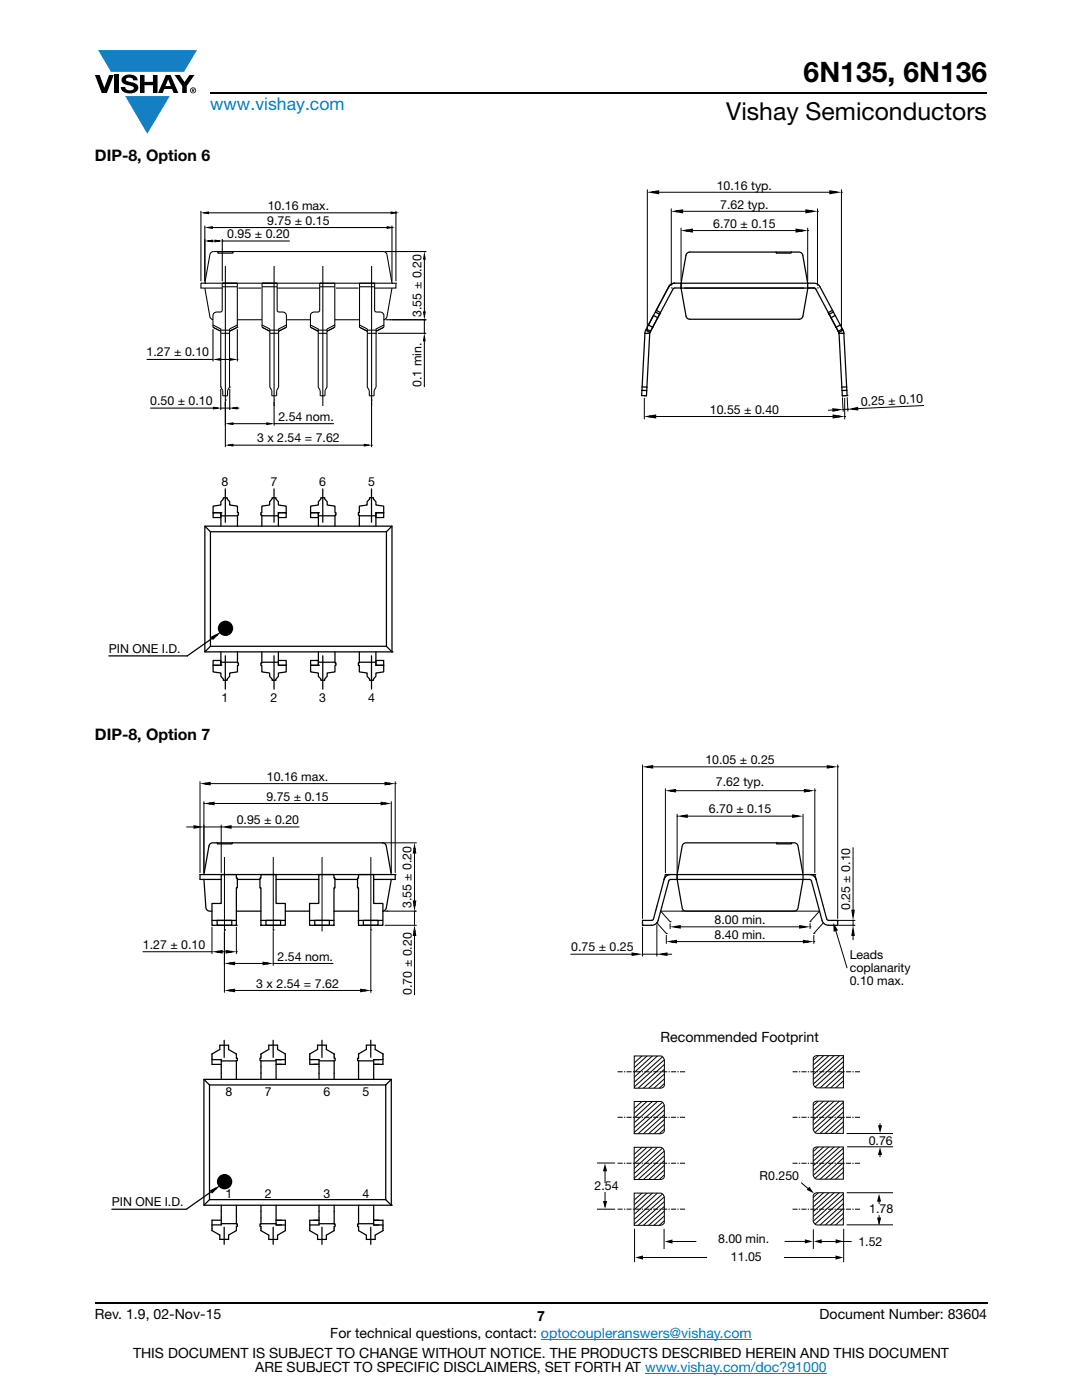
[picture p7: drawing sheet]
<svg xmlns="http://www.w3.org/2000/svg" width="216mm" height="279mm" viewBox="0 0 216 279" stroke-linecap="round" stroke-linejoin="round" font-family="sans-serif">
<g fill="#147fc3">
<path d="M19.6 10h19.7l-2.6 4.3h-1.1h-13.5z"/>
<path d="M25 19.2h8.9l-4.5 7.5z"/>
</g>
<g fill="#000">
<path d="M18.9 15h1l.9 2.5 1-2.5h.9l-1.4 3.6h-1zM22.9 15h.9v3.6h-.9zM24.6 15.3a2.1 2.1 0 0 1 2.8 .3l.1 .4h-.9a.79 .79 0 0 0-.7-.5 .79 .79 0 0 0-.8 .4l.3 .3 1 .2a1.08 1.08 0 0 1 1.2 1 1.08 1.08 0 0 1-1.1 1.2 1.73 1.73 0 0 1-2.4-1.2h.9a.96 .96 0 0 0 .8 .6 .96 .96 0 0 0 .9-.4 1.31 1.31 0 0 0-1.2-.6 1.03 1.03 0 0 1-1.1-.6 1.03 1.03 0 0 1 .2-1.1zM27.9 15h.9v1.3h1.7v-1.3h.9v3.6h-.9v-1.6h-1.7v1.6h-.9zM34.8 15h1.1l.9 1.4 1-1.4h1l-1.5 2.2v1.4h-.9v-1.4z"/>
<path d="M33.6 15.9l.5 1.3h-1.1zM33.1 15l-1.6 3.6h1l.3-.8h1.5l.3 .8h1l-1.6-3.6z"/>
<path d="M38.4 17.8h.2v.2h-.2zM38.3 17.7v.7h.1v-.3l.4 .3-.2-.3 .2-.2-.1-.2z"/>
<path d="M38.1 18a.46 .46 0 0 1 .9 0 .46 .46 0 0 1-.9 0zM37.9 18a.6 .6 0 0 0 1.2 0 .6 .6 0 0 0-1.2 0z"/>
</g>
<path d="M42 18.6h155M18.9 260h178.1" fill="none" stroke="#000" stroke-width=".36"/>
<path d="M107.9 267.3h42.1M128.7 274h36.3" fill="none" stroke="#007ec4" stroke-width=".2"/>
<path d="M21.6 35.8h162.8v104.7h-162.8z" fill="#fff"/>
<g fill="#000">
<path d="M40.6 42.5l1-.2v.3zM41.4 45.4l1-.1v.3zM41.4 48.1l1-.2v.4zM42.9 47.9l1 .2-1 .2zM77.3 45.3l.9 .1-.9 .2zM78 42.3l1 .2-1 .1zM84.7 50.7l.1 1h-.3zM43 71.7l1-.1v.3zM45.9 71.6l1 .1-1 .2zM84.7 67.1l.1 .9h-.3zM84.5 62.3h.3l-.1 .9zM42.6 81.3l1 .1-1 .2z"/>
<path d="M45.5 84.6l1-.2v.3zM45.5 88.8l1-.1v.3zM46.4 81.4l.9-.1v.3zM53.2 84.4l1 .2-1 .1zM72.7 88.7l.9 .1-.9 .2zM42.3 127.2l1-.5-.8 .8z"/>
<circle cx="45" cy="125.4" r="1.53"/>
</g>
<path d="M130.1 38.4l1.3-.2v.4zM165.7 38.2l1.2 .2-1.2 .2zM134.9 42.2l1.2-.2v.4zM136.8 46l1.3-.2v.4zM158.9 45.8l1.3 .2-1.3 .2zM160.9 42l1.2 .2-1.2 .2zM129.5 83.1l1.3-.2v.4zM166.3 81.7l.9 .1-.9 .2zM166.3 82.9l1.3 .2-1.3 .2zM170.1 81.6l1-.2v.3zM42.3 127.2l1-.5-.8 .8z" fill="none" stroke="#000" stroke-width=".35"/>
<g fill="none" stroke="#000" stroke-width=".25">
<path d="M43.5 50.3v.2h2.9l.1-.2M133.4 57.2l-2.5 4.8M133.4 57.2l-4.6 8.7 .9 .4M134.3 56.6l-.5 .2-.4 .4M135.9 56.5v1h-1.3l-.3 .2-4.6 8.6M135.9 56.5v1M135.9 57.5h25.3M135.9 56.5l1-5.6a.77 .77 0 0 1 .7-.6h21.8a.77 .77 0 0 1 .8 .6l1 5.6M135.9 57.5l1 5.6a.77 .77 0 0 0 .7 .6h21.9a.77 .77 0 0 0 .7-.6l1-5.6M135.9 57.5h.1M154.8 50.3l.1 .2h2.9l.1-.2M161.1 57.5h.1"/>
<path d="M161.2 56.5h-26.6a1.34 1.34 0 0 0-1.2 .7M161.2 56.5v1M161.2 56.5a2.33 2.33 0 0 1 2.2 .4l2.7 5M161.2 57.5h1.2l.4 .2-.4-.2zM162.8 57.7l4 7.6M128.1 77.2l1 .1M128.7 66.5l-.7 12.4 1 .1v-1.1h-.9M128.8 65.9l-.1 .6M129 65.7l.8 .4M129.4 64.8h.1M129.4 64.9l.8 .4M129.6 66.5l-.6 11.4"/>
<path d="M129.7 66.3l-.1 .2h-.9M130.4 62.9l-1 1.9M130.8 62.3l.8 .4M130.9 61.9l.9 .5M131.6 62.7l-.4 .7-.8-.4M131.8 62.4l-.2 .3M165.5 62.7l.3 .7 .9-.4M166.1 61.9l.6 1.1M166.1 61.9l-.8 .5 .2 .3M166.3 62.3l-.8 .4M166.7 63l1.4 2.7M166.8 65.3l.5 .8"/>
<path d="M167.3 66.1l.1 .2M167.4 66.3v.2M167.4 66.3v.2h1M167.4 66.5l.6 10.8M167.7 64.8h.1M167.7 64.9l-.9 .4M168.1 65.7l.1 .2-.8 .4M168.1 65.7l-.8 .4M168.2 65.9l.2 .6M168.4 66.5l.5 10.7M168.9 77.2l-.9 .1M168.9 77.2l.1 1.7-.9 .1-.1-1.7"/>
<path d="M169 77.9h-1M40.9 105l1.1 1.1M40.9 105h37.3v25.1h-37.3zM42 106.1h35.1M42 106.1v22.9M42.5 102.3h1.6v1h-1.6zM44.1 102.3h.1M44.1 102.9h3.3M44.1 105v-2.7h-1.6v-1.3l1.6-.2v-.7l.5-.5v-.3h.7v.3l.5 .5v.7l1.6 .2v1.3h.2v.5h-.2v2.2M52.2 102.9h3.4M55.6 102.3h.1M55.6 102.3h1.5v1h-1.5z"/>
<path d="M55.6 105v-2.7h1.5v-1.3l-1.5-.2v-.7l-.5-.5v-.3h-.8v.3l-.5 .5v.7l-1.6 .2v1.3h-.1v.5h.1v2.2M62 102.3h1.5v1h-1.5zM63.5 105v-2.7h-1.5v-1.3l1.5-.2v-.7l.5-.5v-.3h.8v.3l.5 .5v.7l1.5 .2v1.3h.2v.5h-.2v2.2M63.5 102.3h.1M63.5 102.9h3.3M71.7 102.9h3.3M75 102.3h1.6v1h-1.6zM75 102.3h.1M75 105v-2.7h1.6v-1.3l-1.6-.2v-.7l-.5-.5v-.3h-.8v.3l-.4 .5v.7l-1.6 .2v1.3h-.2v.5h.2v2.2M77.1 106.1v22.9M78.2 105l-1.1 1.1M42 129h35.1"/>
<path d="M42 129l-1.1 1.1M42.5 131.8h1.6v1h-1.6zM43.3 126.7l-5.9 4.2h-15.7M44.1 132.8h.1M44.1 132.2h3.3M44.1 130.1v2.7h-1.6v1.3l1.6 .2v.7l.5 .5v.3h.7v-.3l.5-.5v-.7l1.6-.2v-1.3h.2v-.5h-.2v-2.2M52.2 132.2h3.4M55.6 132.8h.1M55.6 131.8h1.5v1h-1.5zM55.6 130.1v2.7h1.5v1.3l-1.5 .2v.7l-.5 .5v.3h-.8v-.3l-.5-.5v-.7l-1.6-.2v-1.3h-.1v-.5h.1v-2.2M62 131.8h1.5v1h-1.5zM63.5 130.1v2.7h-1.5v1.3l1.5 .2v.7l.5 .5v.3h.8v-.3l.5-.5v-.7l1.5-.2v-1.3h.2v-.5h-.2v-2.2"/>
<path d="M63.5 132.8h.1M63.5 132.2h3.3M71.7 132.2h3.3M75 131.8h1.6v1h-1.6zM75 130.1v2.7h1.6v1.3l-1.6 .2v.7l-.5 .5v.3h-.8v-.3l-.4-.5v-.7l-1.6-.2v-1.3h-.2v-.5h.2v-2.2M75 132.8h.1M77.1 129l1.1 1.1M78.2 130.1h.1"/>
</g>
<path d="M45 97.6v6.6M54.7 97.6v6.6M64.4 97.6v6.6M74.1 97.6v6.6M45 137.5v-6.6M54.7 137.5v-6.6M64.4 137.5v-6.6M74.1 137.5v-6.6" fill="none" stroke="#000" stroke-width=".25" stroke-dasharray="13.3 2.7 2.7 2.7"/>
<g fill="none" stroke="#000" stroke-width=".21">
<path d="M40.1 56.5h.1M40.1 56.5v1h.8M40.1 42.1v14M40.6 42.5l1-.2v.3zM40.9 56.5h.1M40.9 45v11.1M41 42.5h37M41.4 45.4l1-.1v.3zM41.4 48.1l1-.2v.4zM41.8 45.4h35.5M41.8 48.1h1.6M42.9 47.9l1 .2-1 .2z"/>
<path d="M44.3 57.2v4.7l-.1 .3-.9 .1a.74 .74 0 0 0-.8 .7v1.9l1.5 .8v.2M44.3 57.2h3.1M44.3 56.5v.7M44.3 57.5h-3.4l1 5.7 .2 .4 .4 .2M44.4 56.5h3M44.4 47.7v8.4M44.4 48.1h13.4M44.4 56.5h.1M44.4 48.1h.1M45 53.1v36.1M47.4 57.2v7.7l-1.6 .8v.8M47.4 56.5v.7"/>
<path d="M47.6 57.5h4.5M52.3 57.2v7.7l1.5 .8v.8M52.3 57.2h3M54.7 53.1v31.8M55.3 57.5h8.5M55.3 56.5h-3v.7M55.3 56.5v.7M55.3 57.2v4.7l.2 .3 .9 .1a.74 .74 0 0 1 .8 .7v1.9l-1.6 .8v.2M63.8 57.2h3M63.8 57.2v4.7l-.2 .3-.9 .1a.74 .74 0 0 0-.8 .7v1.9l1.6 .8v.2M64.4 53.1v27.9M66.8 56.5v.7"/>
<path d="M66.8 57.2v7.7l-1.6 .8v.8M66.8 56.5h-3v.7M67 57.5h4.5M71.7 57.2v7.7l1.6 .8v.8M71.7 57.2h3.1M71.7 57.2v-.7h3l.1 .7M74.1 53.1v36.1M74.7 57.5h3.5l-1 5.7-.2 .4-.4 .2M74.8 57.2v4.7l.1 .3 .9 .1a.74 .74 0 0 1 .8 .7v1.9l-1.6 .8v.2M76.5 50.2h-33.9a.77 .77 0 0 0-.7 .6l-1 5.7M76.5 50.2a.77 .77 0 0 1 .7 .6l1 5.7M76.5 50.2h.1"/>
<path d="M76.8 50.2h8.3M77.3 45.3l.9 .1-.9 .2zM78 42.3l1 .2-1 .1zM78.2 56.5h.1M78.2 45.4h.1M78.2 45v11.1M79 56.5h-38.9M79 56.5v1h-.8M79 56.5h.1M79 42.5h.1M79 42.1v14M84.7 50.7l.1 1h-.3z"/>
<path d="M84.7 51.2v11.7M29.3 71.7h13.2M42.5 64.9v.4M42.5 65.3l1.5 .8M42.5 65.7v6.4M42.5 65.3h.1M43 71.7l1-.1v.3zM43.5 71.7h2.9M44 66.5h1.8M44 65.9h1.8M44 65.9v11.4M44.1 77.3h.1"/>
<path d="M44.1 77.6v4.2M45 79.8h.1M45.8 66.5v10.8l-.4 .6v1.1h-1v-1.1l-.4-.6M45.8 77.2h.1M45.8 77.6v4.2M45.9 71.6l1 .1-1 .2zM47.4 65.3l-1.6 .8M47.4 64.9v.4M47.4 65.7v6.4M47.4 65.3h.1M47.4 71.7h.1M47.4 63.8h4.9"/>
<path d="M52.3 64.9v.4l1.5 .8M53.8 66.5h1.8M53.8 65.9h1.8M54.7 79.8h.1M55.6 65.9v11.4l-.4 .6v1.1h-1v-1.1l-.4-.6v-10.8M57.1 63.8h4.9M57.2 64.9v.4l-1.6 .8M61.9 64.9v.4l1.6 .8M63.5 65.9v11.4l.4 .6v1.1h1v-1.1l.3-.6v-10.8M63.5 66.5h1.7M63.5 65.9h1.7M66.8 64.9v.4l-1.6 .8"/>
<path d="M66.8 63.8h4.9M71.7 64.9v.4l1.6 .8M73.3 66.5h1.7M73.3 65.9h1.7M74.1 79.8h.1M75 65.9v11.4l-.4 .6v1.1h-.9v-1.1l-.4-.6v-10.8M75 66.5h.1M75.4 66.5h9.7M76.6 63.8h.1M76.6 64.9v.4l-1.6 .8M77 63.8h8.1M77.8 63.8h.1"/>
<path d="M84.5 62.3h.3l-.1 .9zM84.7 67.1l.1 .9h-.3zM84.7 66.5h.1M84.7 63.8v2.7M84.7 67.5v9.7M84.7 63.8h.1M30 81.4h13.1M42.6 81.3l1 .1-1 .2zM44.1 81.4h1.7M45.5 84.6l1-.2v.3zM45.5 88.8l1-.1v.3zM45.8 81.4h.1"/>
<path d="M45.9 88.8h27.3M45.9 84.6h7.8M46.4 81.4l.9-.1v.3zM46.8 81.4h1M53.2 84.4l1 .2-1 .1zM54.7 84.6h.1M54.7 84.6h11.9M72.7 88.7l.9 .1-.9 .2zM74.1 88.8h.1"/>
</g>
<g fill="none" stroke="#000" stroke-width=".2">
<path d="M129.2 37.9v28.1M130.4 38.4h36.3M167.9 38.4h.1M167.9 37.9v28.1M133.9 57.5h.1M133.9 41.7v15.3M135.2 42.2h26.7M135.9 56.5h.1M135.9 45.5v10.5M137.1 46h22.8M161.2 56.5h.1M161.2 46h.1"/>
<path d="M161.2 45.5v10.5M163.1 57.5h.1M163.1 42.2h.1M163.1 41.7v15.3M128.6 79h.1M128.6 79.5v4.1M129.2 66.5h.1M167.9 66.5h.1M168.1 79h.1M168.1 79.4l.1 2.7M168.5 79h.1M168.5 79.5v4.1"/>
<path d="M169 78.9h.1M169 79.3l.2 2.7M129.8 83.1h37.5M166.3 81.8l-1 .1M168.5 83.1h.1M169.2 81.7h.1M169.2 81.7h-1M184.3 80.9l-13.3 .7"/>
</g>
<path d="M22.2 150.4h159.5v101.8h-159.5z" fill="#fff"/>
<g fill="none" stroke="#000" stroke-width=".25">
<path d="M40.7 175.5l.4 5.6a.89 .89 0 0 0 1.2 .7M44.1 174.5h3.1v.7h.2v2h-.2v7.5h-4.9v-4.4h1.8zM44.2 175.5h-4.3v-1h39v1h-4.3M47.4 175.5h4.5M52.1 174.5h3v5.8h1.8v4.4h-4.8v-7.5h-.2v-2h.2zM55.1 175.5h8.5M63.6 174.5h3v.7h.2v2h-.2v7.5h-4.8v-4.4h1.8zM66.8 175.5h4.5M71.5 174.5h3.1v5.8h1.8v4.4h-4.9v-7.5h-.2v-2h.2zM78.1 175.5l-1 5.7a.77 .77 0 0 1-.7 .6M78.1 174.5l-1-5.7a.77 .77 0 0 0-.8-.6h-33.9a.77 .77 0 0 0-.7 .6l-1 5.7M42.3 183.7h4.9"/>
<path d="M43.3 183.7h2.9v1h-2.9zM47.2 181.8h4.9M52 183.7h4.9M53.1 183.7h2.9v1h-2.9zM56.9 181.8h4.9M61.8 183.7h4.8M62.8 183.7h2.9v1h-2.9zM66.6 181.8h4.9M71.5 183.7h4.8M72.5 183.7h2.9v1h-2.9zM40.7 215.4l1.1 1.1M40.7 215.4h37.4v25.1h-37.4z"/>
<path d="M41.8 216.5h35.2M41.8 216.5v22.9M42.3 211.5h1.9v3.9M44.2 211.7h3M47.2 211.7h.2v-.5h-.2v-.8l-1.6-.9v-.9h-1.7v.9l-1.6 .9v2h1.9M47.2 211.7v3.7M52.1 211.7h3M55.1 212.4h1.8v-2.1l-1.5-.9v-.8h-1.8v.8l-1.5 .9v.9h-.2v.5h.2v3.7M56.9 211.5h-1.8v3.9M61.8 211.5h1.9v3.9M63.7 211.7h3M63.7 212.4h-1.9v-2.1l1.6-.9v-.8h1.7v.8l1.6 .9v.9h.2v.5h-.2v3.7"/>
<path d="M71.5 211.7h3.1M74.6 212.4h1.8v-2.1l-1.5-.9v-.8h-1.8v.8l-1.6 .9v.9h-.1v.5h.1v3.7M76.4 211.5h-1.8v3.9M77 216.5v22.9M78.1 215.4l-1.1 1.1M41.8 239.4h35.2M41.8 239.4l-1.1 1.1M77 239.4l1.1 1.1M44.2 244.2h3M44.2 240.5v4h-1.9M47.2 240.5v3.8h.2v.5h-.2v.8l-1.6 .9v.8h-1.7v-.8l-1.6-.9v-2.1h1.9M52.1 240.5v3.8h-.2v.5h.2v.8l1.5 .9v.9h1.8v-.9l1.5-.9v-2.1h-1.8"/>
<path d="M52.1 244.2h3M55.1 240.5v4h1.8M63.7 244.2h3M63.7 240.5v4h-1.9M66.7 240.5v3.8h.2v.5h-.2v.8l-1.6 .9v.9h-1.7v-.9l-1.6-.9v-2.1h1.9M71.5 240.5v3.8h-.1v.5h.1v.8l1.6 .9v.9h1.8v-.9l1.5-.9v-2.1h-1.8M71.5 244.2h3.1M74.6 240.5v4h1.8M78.1 240.5h.1"/>
</g>
<g fill="#000">
<path d="M40.9 156.4l1-.2v.3zM76.9 156.2l1 .2-1 .1zM129.2 153l1-.1v.3zM133.8 157.8l.9-.2v.4zM160.6 157.6l.9 .2-.9 .2zM165.1 152.9l1 .1-1 .2zM38.8 164.9l.9 .1-.9 .2zM41.7 160.4l.9-.2v.3zM45.1 165l.9-.1v.3zM76.1 160.2l1 .2-1 .1zM82.7 169.2l.2 1h-.3zM82.6 179.9h.3l-.2 .9z"/>
<path d="M136.1 162.9l1-.2v.3zM158.2 162.7l1 .2-1 .1zM43.3 189.9l1-.1v.3zM45.2 189.8l1 .1-1 .2zM45.8 192.3l.9-.2v.3zM45.8 197.7l.9-.2v.3zM52.6 192.1l.9 .2-.9 .1zM72 197.5l1 .2-1 .1zM82.7 185.7l.2 .9h-.3zM126.2 190.3l1 .1-1 .2zM132.1 190.4l.9-.1v.3zM134 187.9l.9-.1v.3z"/>
<path d="M134.7 185l1-.2v.3zM159.6 184.8l1 .2-1 .1zM160.4 187.8l.9 .1-.9 .2zM170.2 185.7l.2 .9h-.3zM170.1 181.7h.3l-.2 1zM42.1 237.6l1.1-.5-.9 .9z"/>
<circle cx="44.8" cy="235.8" r="1.53"/>
</g>
<g fill="none" stroke="#000" stroke-width=".35">
<path d="M40.9 156.4l1-.2v.3zM76.9 156.2l1 .2-1 .1zM129.2 153l1-.1v.3zM133.8 157.8l.9-.2v.4zM160.6 157.6l.9 .2-.9 .2zM165.1 152.9l1 .1-1 .2zM38.8 164.9l.9 .1-.9 .2zM41.7 160.4l.9-.2v.3zM45.1 165l.9-.1v.3zM76.1 160.2l1 .2-1 .1zM82.6 179.9h.3l-.2 .9zM82.7 169.2l.2 1h-.3z"/>
<path d="M136.1 162.9l1-.2v.3zM158.2 162.7l1 .2-1 .1zM43.3 189.9l1-.1v.3zM45.2 189.8l1 .1-1 .2zM45.8 192.3l.9-.2v.3zM45.8 197.7l.9-.2v.3zM52.6 192.1l.9 .2-.9 .1zM72 197.5l1 .2-1 .1zM82.7 185.7l.2 .9h-.3zM126.2 190.3l1 .1-1 .2zM132.1 190.4l.9-.1v.3zM134 187.9l.9-.1v.3z"/>
<path d="M134.7 185l1-.2v.3zM159.6 184.8l1 .2-1 .1zM160.4 187.8l.9 .1-.9 .2zM170.1 181.7h.3l-.2 1zM170.2 185.7l.2 .9h-.3zM42.1 237.6l1.1-.5-.9 .9z"/>
</g>
<path d="M135.1 174.5v1l1 5.7a.77 .77 0 0 0 .8 .6h21.6a.77 .77 0 0 0 .7-.6l1-5.7v-1M135.1 174.5v1M136.4 168.4l.5-.2h21.6a.77 .77 0 0 1 .7 .6l1 5.7h-25.1l1-5.7zM160.2 174.5a2.41 2.41 0 0 1 2.3 .4l.4 .6 2.1 8.1 .3 .1h1.9v1h-1.9a1.36 1.36 0 0 1-1.3-1l-2.1-7.9-.4-.3h-27.8l-.3 .3-2.1 7.9a1.36 1.36 0 0 1-1.3 1h-1.8v-1h1.8l.3-.1 2.2-8.1a1.36 1.36 0 0 1 1.3-1h1.3M43.1 237.1l-5.9 4.2h-14.9" fill="none" stroke="#040503" stroke-width=".25"/>
<path d="M44.7 207.6v3.4M54.5 207.6v3.4M64.2 207.6v3.4M74 207.6v3.4M44.7 248.3v-3.4M54.5 248.3v-3.4M64.2 248.3v-3.4M74 248.3v-3.4" fill="none" stroke="#000" stroke-width=".25" stroke-dasharray="5.3 1.1 1.1 1.1"/>
<path d="M44.8 185.8v-14.7M54.5 185.8v-14.7M64.3 185.8v-14.7M74 185.8v-14.7" fill="none" stroke="#000" stroke-width=".2" stroke-dasharray="266.2 53.2 53.2 53.2"/>
<g fill="none" stroke="#000" stroke-width=".2">
<path d="M39.9 156v18.2M40.7 160v14.2M40.9 156.4h37M78.1 160v14.2M78.9 156.4h.1M78.9 156v18.2M37.2 165h1.6M39.9 174.5h.1M40.7 165h3.4M40.7 174.5h.1M40.7 160.4h.1M41.6 160.4h35.5"/>
<path d="M44.1 174.5h.1M44.1 165h.1M44.1 164.7v9.5M45.4 165h14.3M76.3 168.2h.1M76.7 168.2h6.4M78.1 174.5h.1M78.9 174.5h.1M82.7 169.2v11.7M28.5 189.9h13.8M42.3 184.7h.1M42.3 185v5.3"/>
<path d="M43.3 189.9h2.9M44.8 185.6h.1M44.8 186v12.1M45.7 192.3h7.9M45.7 197.7h27.3M47.2 184.7h.1M47.2 189.9h.1M47.2 185v5.3M54.5 185.6h.1M54.5 192.3h.1M54.5 186v6.7M54.5 192.3h12"/>
<path d="M74 185.6h.1M74 197.7h.1M74 186v12.1M76.4 181.8h.1M76.8 181.8h6.3M82.7 181.8h.1"/>
</g>
<g fill="none" stroke="#040503" stroke-width=".2">
<path d="M128.2 152.7v30.6M129.2 153h37M132.8 157.4v16.8M133.7 157.8h27.9M162.6 157.8h.1M162.6 157.4v16.8M167.2 153h.1M167.2 152.7v30.6M132.8 174.5h.1M135.1 174.6h.1M135.1 162.9h.1M135.1 162.5v11.7"/>
<path d="M136.1 162.9h23.2M160.2 174.5h.1M160.2 162.5v11.7M162.6 174.5h.1M170.2 169.2v13.5M76.8 184.7h6.3M77.2 181.8h.1M82.7 181.8v2.7M82.7 185.5v13M113.9 190.4h13.3M128.2 190.4h2.9M128.2 183.7h.1"/>
<path d="M128.2 184.7h.1M128.2 185v5.8M131.1 184.2l1.9 2.1M131.1 184.2h.1M131.1 190.4h.1M131.1 184.6v6.2M133 186.7v1.6M133 186.3h.1M133.1 190.4h.9M133.7 183.9h.1M133.7 184.3v1.1M133.9 187.9h27.5"/>
<path d="M134.7 185h26M136 181.8h.1M161.6 183.9h.1M161.6 185h.1M161.6 184.3v1.1M161.6 183.9l1.9-2.1h-31.7l1.9 2.1M162.4 186.7v1.6M162.4 186.3h.1M162.4 187.9h.1M164.3 184.2l-1.9 2.1M166.7 185.5l2.3 7.7M167 183.7h.1"/>
<path d="M167 184.7h.1M167.2 183.7h.1M167.4 183.7h3.2M167.4 184.7h3.2M170.2 184.7h.1M170.2 183.7v1M170.2 186.6v1"/>
</g>
<path d="M132.8 174.5l-.3 1M133.8 174.5h-1M161.5 174.5h1.1M162.9 175.5l-.3-1" fill="none" stroke="#040503" stroke-width=".25" stroke-dasharray="1.1 .5"/>
<path d="M166.3 184.2l.9 1.5-.9 .3z" fill="#040503"/>
<g fill="none" stroke="#000" stroke-width=".2">
<path d="M126.5 219.8h4.8a.96 .96 0 0 1 1.3 .8v5.1a.79 .79 0 0 1-.8 .6h-5.3zM128.1 219.8l-1.6 1.5M129.2 219.8l-2.7 2.4M130.2 219.8l-3.7 3.4M131.2 219.8l-4.7 4.3M132.4 219.8l-5.9 5.3M163.3 219.7l-1.1 1M164.4 219.7l-2.2 2M165.5 219.7l-3.3 2.9M166.5 219.7l-4.3 3.9M167.6 219.7l-5.4 4.8M168.3 220l-6.1 5.5"/>
<path d="M119.1 232.1h3.6M120.7 232.9v7.9M126.5 238.1h4.8a.96 .96 0 0 1 1.3 .8v5l-.2 .3-.6 .3h-5.3zM126.5 229h4.8a.96 .96 0 0 1 1.3 .7v5.1a.75 .75 0 0 1-.8 .6h-5.3zM128.2 228.9l-1.7 1.5M128.2 238.1l-1.7 1.5M129.2 228.9l-2.7 2.4M129.2 238.1l-2.7 2.4M130.2 228.9l-3.7 3.4M130.2 238.1l-3.7 3.4M131.2 228.9l-4.7 4.4M131.2 238.1l-4.7 4.3"/>
<path d="M132.5 228.9l-6 5.4M132.5 238.1l-6 5.3M132.6 225.3l-1.1 1M132.6 224.4l-2.2 1.9M132.6 223.4l-3.2 2.9M132.6 222.4l-4.3 3.9M132.6 221.5l-5.3 4.8M132.6 220.5l-6.1 5.6M132.6 239.8l-5.3 4.8M132.6 238.8l-6.1 5.5M132.6 234.4l-1.1 1.1M132.6 233.5l-2.2 2"/>
<path d="M132.6 232.5l-3.2 3M132.6 231.6l-4.3 3.9M132.6 230.6l-5.3 4.9M132.6 229.7l-6.1 5.5M162.4 220l.6-.2h5.3v6.4h-4.8a.96 .96 0 0 1-1.2-.8v-5zM162.4 229.2l.6-.3h5.3v6.4h-4.8a.96 .96 0 0 1-1.2-.7v-5.1zM162.4 238.3l.6-.3h5.3v6.5h-4.8a.96 .96 0 0 1-1.2-.8v-5.1zM163.3 238l-1.1 1M163.3 228.8l-1.1 1.1M164.4 238l-2.2 1.9M164.4 228.8l-2.2 2M165.5 238l-3.3 2.9"/>
<path d="M165.5 228.8l-3.3 3M166.5 238l-4.3 3.9M166.5 228.8l-4.3 3.9M167.6 238l-5.4 4.8M167.6 228.8l-5.4 4.9M168.3 239.2l-5.9 5.3M168.3 238.2l-6.1 5.6M168.3 224.7l-1.6 1.5M168.3 220.9l-5.9 5.3M168.3 221.9l-4.7 4.3M168.3 222.8l-3.7 3.4M168.3 223.8l-2.6 2.4"/>
<path d="M168.3 233.9l-1.6 1.5M168.3 230l-5.9 5.4M168.3 231l-4.7 4.4M168.3 232l-3.7 3.4M168.3 232.9l-2.6 2.5M168.3 229.1l-6.1 5.5M119.1 241.3h3.6M132.6 243.6l-1.1 1M132.6 242.6l-2.2 2M132.6 241.7l-3.2 2.9M132.6 240.7l-4.3 3.9M168.3 243l-1.6 1.5"/>
<path d="M168.3 240.2l-4.7 4.3M168.3 241.1l-3.7 3.4M168.3 242.1l-2.6 2.4"/>
</g>
<path d="M123.2 232.1h13.5M123.2 223h13.5M171.6 223h-13.5M171.6 232.2h-13.5M123.2 241.3h13.5M171.6 241.3h-13.5" fill="none" stroke="#000" stroke-width=".2" stroke-dasharray="1 .3 .3 .3" stroke-linecap="butt"/>
<path d="M120.3 239.7h.8l-.4 1.5zM120.7 232.2l.4 1.6h-.8z" fill="#000"/>
<path d="M118.8 236.1h6v1.8h-6z" fill="#fff"/>
<path d="M159.9 236l1.8 1.6M168.9 238h9.3M175.4 239.4v4.9M168.9 244.4h9.3" fill="none" stroke="#000" stroke-width=".2"/>
<path d="M161.5 236.8l.9 1.4-1.4-.7zM175.4 238.3l.4 1.5h-.8zM175 243h.8l-.4 1.5z" fill="#000"/>
<path d="M173.7 240.3h4.3l-.1 2.2h-4.3z" fill="#fff"/>
<g fill="none" stroke="#000" stroke-width=".2">
<path d="M126.6 210.7h4.7a.96 .96 0 0 1 1.3 .8v5.1a.79 .79 0 0 1-.7 .6h-5.3zM128.2 210.7l-1.7 1.5M129.2 210.7l-2.7 2.4M130.2 210.7l-3.7 3.4M131.3 210.7l-4.8 4.3M132.5 210.7l-6 5.3M132.6 216.2l-1.1 1M132.6 215.3l-2.2 1.9M132.6 214.3l-3.2 2.9M132.6 213.4l-4.3 3.8M132.6 212.4l-5.3 4.8M132.6 211.4l-6.1 5.6"/>
<path d="M162.4 210.9l.6-.2h5.3v6.4h-4.8a.96 .96 0 0 1-1.2-.8v-5zM163.4 210.6l-1.2 1M164.4 210.6l-2.2 2M165.5 210.6l-3.3 2.9M166.5 210.6l-4.3 3.9M167.6 210.6l-5.4 4.8M168.3 215.7l-1.6 1.5M168.3 211.8l-5.9 5.4M168.3 212.8l-4.7 4.4M168.3 213.8l-3.7 3.4M168.3 214.7l-2.6 2.5M168.3 210.9l-6.1 5.5"/>
<path d="M168.9 226.2h9.3M169 228.9h9.2M175.6 224.2v1.4M175.6 230v.9M126.6 245.2v6.7M127.7 251h39.1M132.5 245.2v4.1M161.6 247.8h-28.1M162.3 245.3v4M163 247.8h6.9M168.3 245.3v6.6"/>
</g>
<path d="M175.2 224.6h.8l-.4 1.5zM175.6 229l.4 1.5h-.8zM126.8 251l1.5-.5v.9zM132.6 247.8l1.6-.4v.8zM160.6 247.3l1.6 .4-1.6 .5zM162.4 247.7l1.6-.4v.9zM166.7 250.6l1.6 .4-1.6 .4zM166.7 247.3l1.6 .4-1.6 .5z" fill="#000"/>
<path d="M123.2 213.9h13.5M171.6 213.9h-13.4" fill="none" stroke="#000" stroke-width=".2" stroke-dasharray="1 .3 .3 .3" stroke-linecap="butt"/>
<g fill="#fff">
<path d="M138.6 246.6h17.9v1.8h-17.4z"/>
<path d="M141.1 250.2h15.3v1.8h-15.3z"/>
</g>
<path d="M43.3 168.2l.1 .2h2.9l.1-.2M155 168.2v.2h2.9l.1-.2" fill="none" stroke="#000" stroke-width=".25"/>
<text font-size="5.6" x="160.4" y="16.4">6N135, 6N136</text>
<text font-size="4.9" x="144.9" y="24">Vishay Semiconductors</text>
<text font-size="3.5" fill="#007ec4" x="42" y="21.9">www.vishay.com</text>
<g font-size="3.2">
<text x="18.9" y="32.1">DIP-8, Option 6</text>
<text x="18.9" y="147.8">DIP-8, Option 7</text>
</g>
<g font-size="2.8">
<text x="131.8" y="207.9">Recommended Footprint</text>
<text x="18.9" y="263.3">Rev. 1.9, 02-Nov-15</text>
<text x="107.2" y="263.6">7</text>
<text x="163.6" y="263.3">Document Number: 83604</text>
<text x="65.9" y="267.1">For technical questions, contact: optocoupleranswers@vishay.com</text>
<text x="26.5" y="271">THIS DOCUMENT IS SUBJECT TO CHANGE WITHOUT NOTICE. THE PRODUCTS DESCRIBED HEREIN AND THIS DOCUMENT</text>
<text x="50.9" y="273.8">ARE SUBJECT TO SPECIFIC DISCLAIMERS, SET FORTH AT www.vishay.com/doc?91000</text>
</g>
<g font-size="2.5">
<text x="53.4" y="41.9">10.16 max.</text>
<text x="143" y="37.8">10.16 typ.</text>
<text x="143.7" y="41.6">7.62 typ.</text>
<text x="45.4" y="47.6">0.95 ± 0.20</text>
<text x="53.3" y="44.9">9.75 ± 0.15</text>
<text x="142.3" y="45.5">6.70 ± 0.15</text>
<text x="84.1" y="63.2" transform="rotate(-90 84.1 63.2)">3.55 ± 0.20</text>
<text x="29.3" y="71.1">1.27 ± 0.10</text>
<text x="84.1" y="77.2" transform="rotate(-90 84.1 77.2)">0.1 min.</text>
<text x="30" y="80.8">0.50 ± 0.10</text>
<text x="55.5" y="84">2.54 nom.</text>
<text x="141.6" y="82.6">10.55 ± 0.40</text>
<text x="171.8" y="81" transform="rotate(-3 171.8 81)">0.25 ± 0.10</text>
<text x="51.3" y="88.3">3 x 2.54 = 7.62</text>
<text x="44.2" y="97">8</text>
<text x="53.9" y="97">7</text>
<text x="63.7" y="97">6</text>
<text x="73.5" y="97">5</text>
<text x="21.7" y="130.3">PIN ONE I.D.</text>
<text x="44.2" y="140">1</text>
<text x="53.9" y="140">2</text>
<text x="63.7" y="140">3</text>
<text x="73.5" y="140">4</text>
<text x="53.3" y="155.9">10.16 max.</text>
<text x="140.8" y="152.4">10.05 ± 0.25</text>
<text x="53.2" y="159.8">9.75 ± 0.15</text>
<text x="142.9" y="156.8">7.62 typ.</text>
<text x="47.2" y="164.5">0.95 ± 0.20</text>
<text x="141.4" y="162.3">6.70 ± 0.15</text>
<text x="82.1" y="181.3" transform="rotate(-90 82.1 181.3)">3.55 ± 0.20</text>
<text x="142.6" y="184.4">8.00 min.</text>
<text x="169.6" y="181.6" transform="rotate(-90 169.6 181.6)">0.25 ± 0.10</text>
<text x="28.5" y="189.3">1.27 ± 0.10</text>
<text x="55.4" y="191.7">2.54 nom.</text>
<text x="114" y="189.8">0.75 ± 0.25</text>
<text x="142.6" y="187.4">8.40 min.</text>
<text x="169.5" y="191.4">Leads</text>
<text x="51.1" y="197.1">3 x 2.54 = 7.62</text>
<text x="169.5" y="194">coplanarity</text>
<text x="169.5" y="196.7">0.10 max.</text>
<text x="82.2" y="198.5" transform="rotate(-90 82.2 198.5)">0.70 ± 0.20</text>
<text x="45" y="218.7">8</text>
<text x="52.8" y="218.7">7</text>
<text x="64.5" y="218.7">6</text>
<text x="72.3" y="218.7">5</text>
<text x="173.3" y="228.4">0.76</text>
<text x="45" y="239">1</text>
<text x="52.8" y="239">2</text>
<text x="64.5" y="239">3</text>
<text x="72.3" y="239">4</text>
<text x="118.7" y="237.5">2.54</text>
<text x="151.6" y="235.4">R0.250</text>
<text x="22.3" y="240.7">PIN ONE I.D.</text>
<text x="173.5" y="242.1">1.78</text>
<text x="143.3" y="248.1">8.00 min.</text>
<text x="145.8" y="251.7">11.05</text>
<text x="171.3" y="248.7">1.52</text>
</g>
</svg>
